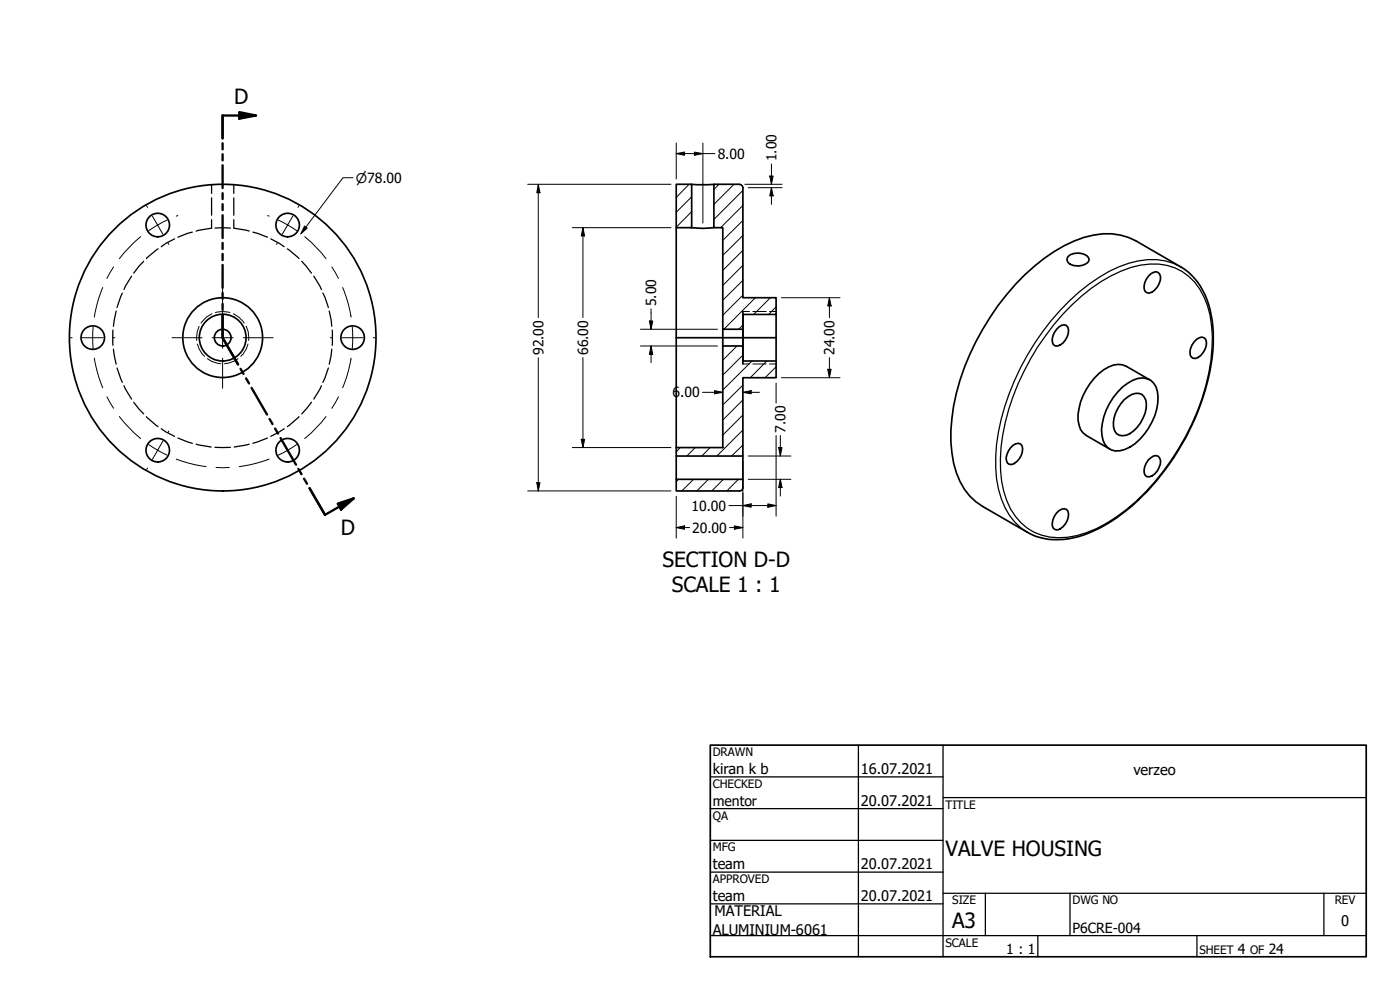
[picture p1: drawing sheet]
<svg xmlns="http://www.w3.org/2000/svg" width="420mm" height="297mm" viewBox="0 0 420 297" stroke-linecap="round" stroke-linejoin="round" font-family="sans-serif">
<!-- layer: Hatch (ANSI) -->
<g fill="none" stroke="#000" stroke-width=".3">
<path d="M206.8 55.3l-3.9 3.9M207.6 59l-4.7 4.7M215.8 55.3l-1.6 1.6M220.3 55.3l-6.1 6M222.9 57.1l-8.7 8.7M207.6 68l-.3 .3M207.6 63.5l-4.7 4.7M222.9 79.6l-6 6M222.9 75.1l-6 6M222.9 70.7l-6 5.9M222.9 66.2l-6 5.9M222.9 61.6l-6.6 6.7"/>
<path d="M222.9 97.6l-1.2 1.2M222.9 88.6l-6 6M222.9 84.1l-6 6M226.7 89.3l-9.5 9.5M231.2 89.3l-5 5M232.9 92.1l-2.2 2.2M221.2 103.8l-4.3 4.3M222.9 115.6l-6 5.9M222.9 106.5l-6 6.1M225.7 108.3l-8.8 8.7M230.1 108.3l-4.9 5M232.9 110l-3.3 3.3"/>
<path d="M204.2 134.3l-1.3 1.3M208.7 134.3l-2.6 2.5M213.1 134.3l-2.5 2.5M222.9 133.5l-3.3 3.3M222.9 129l-7.8 7.8M222.9 124.5l-6 6M222.9 120l-6 6M203.6 143.8l-.7 .7M208.2 143.8l-3.6 3.5M212.6 143.8l-3.5 3.5M217.1 143.8l-3.5 3.5M221.6 143.8l-3.5 3.5"/>
</g>
<!-- layer: Hidden (ANSI) -->
<g fill="none" stroke="#000" stroke-width=".38">
<path d="M63.5 55.4v2.6M63.5 59.4v5.2M70.2 55.4v2.6M70.2 59.4v5.2M43.1 78.4l-3 3.6M47.4 74.7l-3.5 2.9M52.4 71.7l-2.6 1.3-1.4 1M57.7 69.6l-4.3 1.6M63.4 68.5l-4.5 .8M63.5 65.9v2.6M64.5 68.4h4.7M70.2 65.9v2.6"/>
<path d="M70.3 68.5l4.5 .8M75.9 69.6l4.4 1.6M81.3 71.7l4 2.3M86.2 74.7l3.5 2.9M90.6 78.4l2.9 3.6M33.9 99v4.6M34.9 93.3l-.9 4.6M36.7 87.9l-1.6 4.4M39.5 82.9l-2.3 4M94.2 82.9l2.3 4M96.9 87.9l1.7 4.4M98.8 93.3l.8 4.6"/>
<path d="M99.7 99v4.6M34 104.8l.9 4.5M35.1 110.4l1.6 4.3M37.2 115.7l2.3 4M96.5 115.7l-2.3 4M98.6 110.4l-1.7 4.3M99.6 104.8l-.8 4.5M40.1 120.7l3 3.5M43.9 125l3.5 3M48.4 128.6l4 2.3M53.4 131.4l4.3 1.6M58.9 133.3l4.5 .9"/>
<path d="M64.5 134.2h4.7M74.8 133.3l-4.5 .9M80.3 131.4l-4.4 1.6M85.3 128.6l-4 2.3M89.7 125l-3.5 3M93.5 120.7l-2.9 3.5"/>
</g>
<!-- layer: Hidden Narrow (ANSI) -->
<g fill="none" stroke="#000" stroke-width=".3">
<path d="M59.8 97.9l-.6 1.7-.1 2.6M63.6 94.2a7.2 7.2 0 0 0-3.3 2.8M64.6 93.8a7.5 7.5 0 0 1 4.4 0M70 94.2a7.5 7.5 0 0 1 3.3 2.8M73.9 97.9a6.9 6.9 0 0 1 .7 4.3M222.9 93.5h2M225.9 93.5h4M230.9 93.5h2M59.2 103.2l.6 1.5 1.6 2.2M62.2 107.6l1.2 .8 2.9 .7M71.4 107.6l-1.2 .8-2.8 .7M74.4 103.2l-.5 1.5-1.6 2.2"/>
<path d="M222.9 109.2h2M225.9 109.2h4M230.9 109.2h2"/>
</g>
<!-- layer: Visible (ANSI) -->
<g fill="none" stroke="#000" stroke-width=".51">
<path d="M202.9 55.3h4.7v13h-4.7zM207.6 55.3h6.6M221.9 55.3h-7.7v13h2.7v30.5h6v-4.5h10v-5h-10v-33a.98 .98 0 0 0-.9-.9M202.9 68.3v66M207.6 68.3l2.7 .2 3.9-.2M320.5 77.1a4.3 4.3 0 0 1 6.3 .4 2.28 2.28 0 0 1-2.6 2.2 3.6 3.6 0 0 1-3.9-1.4zM216.9 98.8v5M222.9 93.5v15.7M232.9 94.3v14M307.5 82.5a44.1 44.1 0 0 1 20.7-12 18.4 18.4 0 0 1 12.7 1.7l13.4 7.9a20.1 20.1 0 0 1 9.2 14.4 51.1 51.1 0 0 1-3.2 26.8 73.2 73.2 0 0 1-25.3 34.1 30.8 30.8 0 0 1-20.2 6.4l-1.4-.2a14 14 0 0 1-5.1-1.9l-13.4-7.8a19 19 0 0 1-8.7-12.9 48 48 0 0 1 1.9-24.9 78.8 78.8 0 0 1 19.4-31.6zM317.1 98.9a2.44 2.44 0 0 1 2.9-1.3 4 4 0 0 1-1 5.3 2.02 2.02 0 0 1-2.8 .5 3.9 3.9 0 0 1 .9-4.5zM344.6 82.9a2.49 2.49 0 0 1 3-1.1 2.63 2.63 0 0 1 .3 3.3 4.8 4.8 0 0 1-2.9 2.8h-.7a2.18 2.18 0 0 1-.8-3z"/>
<path d="M202.9 101.3h30M216.9 103.8h6v4.5h10v5h-10v23.5h-20v-2.5h14zM336.8 116.2a8.8 8.8 0 0 1 7.2-2.6 5 5 0 0 1 3.5 5.4 18.6 18.6 0 0 1-8.4 15.2 5.9 5.9 0 0 1-6.7 .1 7.5 7.5 0 0 1-1.6-7.3 19.6 19.6 0 0 1 6-10.8zM337.4 119.9a4.9 4.9 0 0 1 5.3-1.6 5.7 5.7 0 0 1 .3 7.2 8 8 0 0 1-6.1 5.2 2.59 2.59 0 0 1-2.7-2.5 10.5 10.5 0 0 1 3.2-8.3zM345.1 114l-7.1-4.1a6.2 6.2 0 0 0-6.7 1 18.9 18.9 0 0 0-7.8 15.1 5.4 5.4 0 0 0 2.5 4.7l7.1 4M358.4 102.5a2.55 2.55 0 0 1 3-1.1 3.2 3.2 0 0 1-.3 4.3 3 3 0 0 1-3 1.8 2.18 2.18 0 0 1-.8-3zM202.9 136.8v7M222.9 136.8v7M303.3 134.4a2.49 2.49 0 0 1 3-1.2 3.2 3.2 0 0 1-.4 4.4 3.1 3.1 0 0 1-3 1.7 2.21 2.21 0 0 1-.7-2.9zM344.6 138a2.49 2.49 0 0 1 3-1.1 2.63 2.63 0 0 1 .3 3.4 3.9 3.9 0 0 1-3.6 2.8 2.25 2.25 0 0 1-.8-3zM202.9 143.8h20v2.5a.98 .98 0 0 1-.9 1h-19.1zM317.1 154a2.49 2.49 0 0 1 2.9-1.2 3.2 3.2 0 0 1-.3 4.4 3.1 3.1 0 0 1-3 1.7 2.13 2.13 0 0 1-.7-2.9z"/>
<circle cx="47.3" cy="67.5" r="3.5"/>
<circle cx="86.3" cy="67.5" r="3.5"/>
<circle cx="27.8" cy="101.3" r="3.5"/>
<circle cx="66.8" cy="101.3" r="46"/>
<circle cx="66.8" cy="101.3" r="2.51"/>
<circle cx="66.8" cy="101.3" r="7"/>
<circle cx="66.8" cy="101.3" r="12"/>
<circle cx="105.8" cy="101.3" r="3.5"/>
<circle cx="47.3" cy="135.1" r="3.5"/>
<circle cx="86.3" cy="135.1" r="3.5"/>
</g>
<!-- layer: Visible Narrow (ANSI) -->
<path d="M321.8 91.4a43.1 43.1 0 0 1 20.5-11.8 16.4 16.4 0 0 1 19 9.5 35.2 35.2 0 0 1 2.1 19.1 73.2 73.2 0 0 1-25.5 44.8 35.7 35.7 0 0 1-17.5 8.2 16.4 16.4 0 0 1-18.3-11 39.6 39.6 0 0 1-.4-23.4 74.5 74.5 0 0 1 20.1-35.4zM354.3 80.1a19.1 19.1 0 0 0-15.5-1.1 48.7 48.7 0 0 0-20.6 14.1 75 75 0 0 0-19.1 40.2 32.6 32.6 0 0 0 3.8 21.2l1.6 2.1 1.8 1.7 2 1.4" fill="none" stroke="#000" stroke-width=".38"/>
<!-- layer: Section Line (ANSI) -->
<g fill="none" stroke="#000" stroke-width=".7">
<path d="M71.8 33.6l5 1.1-5 .9zM76.8 34.7h-10v6.8M66.8 43v1.8M66.8 46.3v1.8M66.8 49.6v6.8M66.8 58v1.7M66.8 61.3v1.7M66.8 64.6v6.8M66.8 72.9v1.8M66.8 76.2v1.8M66.8 79.5v6.8M66.8 87.9v1.7"/>
<path d="M66.8 91.2v1.7M66.8 94.5v6.8l4.6 8M72.2 110.7l.9 1.5M73.9 113.5l.8 1.5M75.5 116.4l4.6 8M80.9 125.7l.9 1.5M82.5 128.6l.9 1.5M84.2 131.4l4.6 8M89.6 140.8l.9 1.5M91.2 143.6l.9 1.5M92.9 146.5l4.6 8 8.7-5M101.3 151.1l4.9-1.6-3.8 3.4z"/>
</g>
<g fill="#000">
<path d="M71.8 33.6l5 1.1-5 .9z" fill-rule="evenodd"/>
<path d="M101.3 151.1l4.9-1.6-3.8 3.4z" fill-rule="evenodd"/>
</g>
<!-- layer: Title (ANSI) -->
<g fill="none" stroke="#000" stroke-width=".38">
<path d="M213.2 233.1h69.8M257.6 223.6v63.5M283 239.3h127M283 223.6v63.5M213.2 242.6h69.8M213.2 252.1h69.8M213.2 261.7h69.8M213.2 271.2h69.8M283 268h127M295.7 268v12.7M321.1 268v12.7M397.3 268v12.7"/>
<path d="M213.2 280.7h196.8M311.5 280.7v6.4M359.2 280.7v6.4"/>
</g>
<path d="M213.2 223.6h196.8v63.5h-196.8z" fill="none" stroke="#000" stroke-width=".51"/>
<!-- layer: Center Mark (ANSI) -->
<g fill="none" stroke="#000" stroke-width=".3">
<path d="M44 61.8l.3 .4M45.7 64.8l3.2 5.5M50.4 72.9l.3 .4M83.2 72.9l-.2 .4M87.9 64.8l-3.2 5.5M89.7 61.8l-.3 .4M66.8 86.2v9M66.8 98.2v6.3M21.1 101.3h.6M24.6 101.3h6.4M34 101.3h.5M51.6 101.3h9"/>
<path d="M63.6 101.3h6.4M66.8 107.5v9M73 101.3h9M99.1 101.3h.5M102.7 101.3h6.3M112 101.3h.5M48.9 132.3l-3.2 5.5M50.7 129.3l-.3 .5M83 129.3l.2 .5M84.7 132.3l3.2 5.5M44.3 140.4l-.3 .5M89.4 140.4l.3 .5"/>
</g>
<!-- layer: Centerline (ANSI) -->
<g fill="none" stroke="#000" stroke-width=".3">
<path d="M42.2 71l-3.2 3-3.2 3.6M50.1 66l-5.5 3.2M53.4 64.7l-.5 .2M80.3 64.7l.5 .2M83.5 66l5.5 3.2M91.4 71l3.3 3 3.2 3.6M27.9 98.1v6.4M30.8 86.3l-1.6 4.6-.9 4.2M34.1 80.1l-2 3.4M99.6 80.1l2 3.4M102.8 86.3l1.6 4.6 1 4.3M105.7 98.1v6.4"/>
<path d="M28.3 107.4l.9 4.3 1.6 4.6M32.1 119.1l2 3.4M101.6 119.1l-2 3.4M105.4 107.5l-1 4.2-1.6 4.6M35.8 125l3.2 3.6 3.2 3M44.6 133.4l5.5 3.2M52.9 137.7l4.2 1.4 4.7 .9M80.8 137.7l-4.2 1.4-4.8 .9M89 133.4l-5.5 3.2M97.9 125l-3.2 3.6-3.3 3M64.8 140.3h4"/>
</g>
<!-- layer: Dimension (ANSI) -->
<g fill="none" stroke="#000" stroke-width=".3">
<path d="M105.9 53.3h-3l-12.6 16.9M158.4 55.3h43M161.5 55.3l.6 2.5h-1zM161.5 55.3v40M202.9 46.1l2.5-.5v1zM202.9 46.1h11.7M202.9 42.9v10.8M208.4 45.6l2.5 .5-2.5 .5zM210.9 42.9v24M223.5 55.3h11.2M224.5 56.3h10.2M231 52.8h1l-.5 2.5z"/>
<path d="M231.5 56.3l.5 2.5h-1zM231.5 49.2v6.1M231.5 56.3v5M91.4 67.9l.8 .5-1.9 1.8zM171.8 68.3h29.6M174.9 68.3l.6 2.5h-1.1zM174.9 68.3v27M192.2 98.8h23.1M194.9 96.3h1l-.5 2.5zM195.4 92.7v6.1M234.5 89.3h17.6M248.9 89.3l.5 2.5h-1z"/>
<path d="M248.9 89.3v6M161.5 107.3v40M174.9 107.3v27M192.2 103.8h23.1M195.4 103.8l.5 2.5h-1zM195.4 103.8v5M210.8 117.7h6.1M214.4 117.2l2.5 .5-2.5 .5zM222.9 117.7l2.5-.5v1zM222.9 117.7h5M232.9 114.9v6.1M234.5 113.3h17.6"/>
<path d="M248.4 110.8h1l-.5 2.5zM248.9 107.3v6M171.8 134.3h29.6M174.4 131.8h1.1l-.6 2.5zM222.9 138.4v23.1M224.5 136.8h12.9M232.9 130.7v24.2M233.7 134.3h1l-.5 2.5zM234.2 130.7v6.1M158.4 147.3h43M161.1 144.8h1l-.6 2.5zM202.9 158.3l2.5-.5v1z"/>
<path d="M202.9 148.9v12.6M202.9 158.3h4M218.8 151.7h14.1M218.9 158.3h4M220.4 157.8l2.5 .5-2.5 .5zM222.9 151.7l2.5-.5v1zM224.5 143.8h12.9M230.4 151.2l2.5 .5-2.5 .5zM234.2 143.8l.5 2.5h-1zM234.2 143.8v5"/>
</g>
<g fill="#000">
<path d="M161.5 55.3l.6 2.5h-1z" fill-rule="evenodd"/>
<path d="M202.9 46.1l2.5-.5v1z" fill-rule="evenodd"/>
<path d="M208.4 45.6l2.5 .5-2.5 .5z" fill-rule="evenodd"/>
<path d="M231 52.8h1l-.5 2.5z" fill-rule="evenodd"/>
<path d="M231.5 56.3l.5 2.5h-1z" fill-rule="evenodd"/>
<path d="M91.4 67.9l.8 .5-1.9 1.8z" fill-rule="evenodd"/>
<path d="M174.9 68.3l.6 2.5h-1.1z" fill-rule="evenodd"/>
<path d="M194.9 96.3h1l-.5 2.5z" fill-rule="evenodd"/>
<path d="M248.9 89.3l.5 2.5h-1z" fill-rule="evenodd"/>
<path d="M195.4 103.8l.5 2.5h-1z" fill-rule="evenodd"/>
<path d="M214.4 117.2l2.5 .5-2.5 .5z" fill-rule="evenodd"/>
<path d="M222.9 117.7l2.5-.5v1z" fill-rule="evenodd"/>
<path d="M248.4 110.8h1l-.5 2.5z" fill-rule="evenodd"/>
<path d="M174.4 131.8h1.1l-.6 2.5z" fill-rule="evenodd"/>
<path d="M233.7 134.3h1l-.5 2.5z" fill-rule="evenodd"/>
<path d="M161.1 144.8h1l-.6 2.5z" fill-rule="evenodd"/>
<path d="M202.9 158.3l2.5-.5v1z" fill-rule="evenodd"/>
<path d="M220.4 157.8l2.5 .5-2.5 .5z" fill-rule="evenodd"/>
<path d="M222.9 151.7l2.5-.5v1z" fill-rule="evenodd"/>
<path d="M230.4 151.2l2.5 .5-2.5 .5z" fill-rule="evenodd"/>
<path d="M234.2 143.8l.5 2.5h-1z" fill-rule="evenodd"/>
</g>
<g font-size="6.3">
<text x="70.3" y="31.2">D</text>
<text x="102.3" y="160.4">D</text>
<text x="198.8" y="170">SECTION D-D</text>
<text x="201.6" y="177.5">SCALE 1 : 1</text>
<text x="283.8" y="257">VALVE HOUSING</text>
<text x="285.8" y="278.6">A3</text>
</g>
<g font-size="4.4">
<text x="213.9" y="232.2">kiran k b</text>
<text x="258.4" y="232.2">16.07.2021</text>
<text x="340.2" y="232.6">verzeo</text>
<text x="258.4" y="241.7">20.07.2021</text>
<text x="213.9" y="260.8">team</text>
<text x="258.4" y="260.8">20.07.2021</text>
<text x="213.9" y="270.3">team</text>
<text x="214.4" y="274.8">MATERIAL</text>
<text x="258.4" y="270.3">20.07.2021</text>
<text x="213.9" y="280.6">ALUMINIUM-6061</text>
<text x="402.5" y="277.8">0</text>
</g>
<g font-size="4.2">
<text x="215.4" y="47.6">8.00</text>
<text x="233" y="48.4" transform="rotate(-90 233 48.4)">1.00</text>
<text x="196.9" y="91.9" transform="rotate(-90 196.9 91.9)">5.00</text>
<text x="163.1" y="106.5" transform="rotate(-90 163.1 106.5)">92.00</text>
<text x="176.5" y="106.5" transform="rotate(-90 176.5 106.5)">66.00</text>
<text x="250.4" y="106.5" transform="rotate(-90 250.4 106.5)">24.00</text>
<text x="201.9" y="119.2">6</text>
<text x="204.2" y="119.2">.00</text>
<text x="235.7" y="129.9" transform="rotate(-90 235.7 129.9)">7.00</text>
<text x="207.5" y="153.2">10.00</text>
<text x="207.7" y="159.8">20.00</text>
<text x="213.9" y="241.8">mentor</text>
<text x="321.9" y="279.9">P6CRE-004</text>
<text x="302" y="286.3">1 : 1</text>
<text x="371.5" y="286.2">4</text>
<text x="380.7" y="286.2">24</text>
</g>
<text font-size="4" x="106.7" y="54.8">⌀78.00</text>
<g font-size="3.5">
<text x="213.9" y="226.9">DRAWN</text>
<text x="213.9" y="236.4">CHECKED</text>
<text x="213.9" y="245.9">QA</text>
<text x="283.8" y="242.6">TITLE</text>
<text x="213.9" y="255.4">MFG</text>
<text x="213.9" y="265">APPROVED</text>
<text x="285.8" y="271.3">SIZE</text>
<text x="321.9" y="271.3">DWG NO</text>
<text x="400.6" y="271.3">REV</text>
<text x="283.8" y="284">SCALE</text>
<text x="360" y="286.2">SHEET</text>
<text x="375.2" y="286.2">OF</text>
</g>
</svg>
